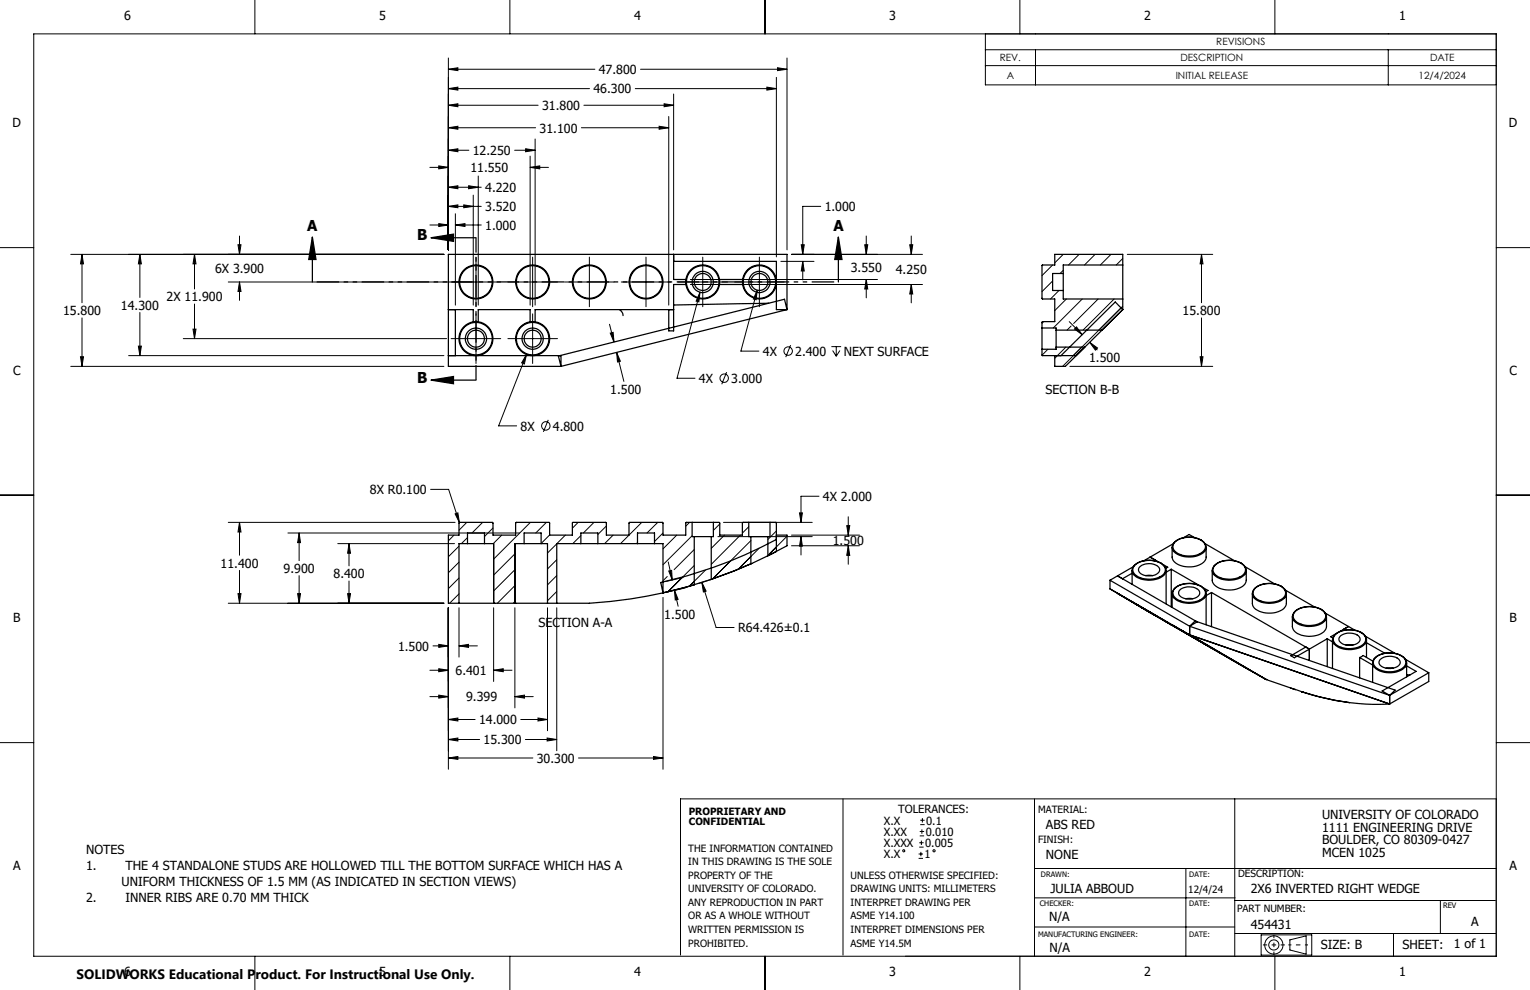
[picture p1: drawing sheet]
<svg xmlns="http://www.w3.org/2000/svg" width="432mm" height="279mm" viewBox="0 0 432 279" stroke-linecap="round" stroke-linejoin="round" font-family="sans-serif">
<g fill="none" stroke="#000" stroke-width=".35">
<path d="M88.2 66.9l1 6.3h-2.1zM88.2 66.9v12.7M121.6 67.1l6.4-1v2zM121.6 67.1h12.7M190.1 73.8h29v13.6h3M190.1 71.8v7.1h3.5M203.1 78.9h6.5M236.6 66.9l1 6.3h-2zM236.6 66.9v12.7M300.1 77.2v4.8M300.1 77.2h-3v4.8h3M316.9 74.8h-16.8v2.4"/>
<path d="M126.5 87.4h7.1v3.4M128.5 87.4v13M135 90.8v-3.4h14.6v3.4M174.9 87.4l.8 1 .1 .7M190.1 87.4h-39.1v3.4M193.6 80.3h-3.5v13.1h-1.4v-6M203.1 80.3h6.5M216.9 85.6l-26.8 .5M222.1 87.4v-15.6h-95.6v31.6h31.8M222.1 87.4l-.7-2.9-63.8 16 .7 2.9M222.1 87.4l-63.8 16M294.1 92.6v6"/>
<path d="M294.1 92.6h4v.6M298.1 93.2v4.8M298.1 98h8l-2.4 2.4h-9.6v-1.8M298.1 98v.6h-4M300.1 82v2.4h16.8M316.9 87.4v-15.6h-19.2v3l-3.6 .1v9.3l3.6 .2v6.4h-3.5l-.1 1.8M316.9 87.4l-16.2 16h-3v-3M316.9 87.4l-5.9 5.8h-12.9M316.9 87.4l-2.2-2.2-15.3 15.2M121.6 107.3l6.4-1v2zM121.6 107.3h12.7M126.5 100.4h31.8v3"/>
<path d="M131.9 153.4h4.8M131.9 153.4h-2.4v16.9M131.9 153.4v-3h4.8v3M136.7 153.4h2.6v16.9M147.9 153.4h4.8M147.9 153.4h-2.6v16.9M147.9 153.4v-3h4.8v3M152.7 153.4h1.8v16.9M163.9 153.4h4.8M163.9 153.4h-6.8v16.9M163.9 153.4v-3h4.8v3M168.7 153.4h11.2"/>
<path d="M179.9 153.4h4.8M179.9 153.4v-3h4.8v3M184.7 153.4h2.4v13.9M195.3 147.4l-1.8 .2v3.4h-6.4v-3.4l-.2-.2-9.3 .1-.1 3.5h-6.4v-3.4l-.2-.2-9.3 .1-.1 3.5h-6.4v-3.4l-.2-.2-9.3 .1-.1 3.5h-6.4v-3.4l-.2-.2h-9.2l-.2 .2v3.4h-3v19.3h39.8a130.3 130.3 0 0 0 20.8-3M195.3 147.4h6M195.3 147.4v4h.6M195.9 151.4h4.8M195.9 151.4v13.7l-8.8 2.2M200.7 151.4v12.1M201.3 147.4l1.8 .1v3.5h6.4v-3.5l1.8-.1M201.3 147.4v4h-.6M211.3 147.4h6"/>
<path d="M211.3 147.4v4h.6M211.9 151.4h4.8M211.9 159.1l-4.9 2.1-6.3 2.3M211.9 151.4v7.7M212.2 159l-.3 .1M217.3 147.4l1.8 .2v8l-2.4 1.2v-5.4M217.3 147.4v4h-.6M219.1 151h3v3a128.3 128.3 0 0 1-35 13.3M219.1 152.3a126.8 126.8 0 0 1-32.6 12.1l.6 2.9M319.8 159.9l-4.4 2.6M320 159.7a6.6 6.6 0 0 1 8.6 0 2.16 2.16 0 0 1-1.2 3.4 6.6 6.6 0 0 1-7.6-1.2l-.2-.4a1.66 1.66 0 0 1 .3-1.7M320.3 159.5a6.5 6.5 0 0 1 8.1 .1 2.02 2.02 0 0 1-1.2 3.3 6 6 0 0 1-7.4-1.4 1.68 1.68 0 0 1 .5-2z"/>
<path d="M324.6 157.2l2.4 1.4M324.6 157.2l-1.8 1.1M325.6 158.2l.4-.2v.3M328.2 159.3l1.4 .8-.6 .3M330.8 154.4v2.8a3.3 3.3 0 0 0 3.2 2.6 6 6 0 0 0 6.3-1.9l.1-3.5M331.2 153.4l-6.6 3.8M331.6 153a6.5 6.5 0 0 1 8.1 .1 2.04 2.04 0 0 1-1.2 3.3 5.9 5.9 0 0 1-7.3-1.5 1.68 1.68 0 0 1 .4-1.9zM334 151.7l1.6-.9 1.5 .9M339.9 153.2a6.6 6.6 0 0 0-8.6 0M339.9 153.2a2.08 2.08 0 0 1-1.2 3.3 6.5 6.5 0 0 1-7.6-1.1 1.7 1.7 0 0 1 .2-2.1M340.1 153.4l8.4 4.9M342.9 159.5a6.4 6.4 0 0 1 8.4 .4 2.41 2.41 0 0 1-2.1 3.2 5.9 5.9 0 0 1-6.7-1.6 1.68 1.68 0 0 1 .4-2z"/>
<path d="M351.2 159.7a6.6 6.6 0 0 0-8.6 0M351.3 159.8a2.16 2.16 0 0 1-1.2 3.3 6.6 6.6 0 0 1-7.7-1.2 1.78 1.78 0 0 1 .1-2.1M351.4 159.9l8.4 4.9M139.3 170.3h.1M145.3 170.3h.1M200.7 163.5l-.2 .1M313.3 166.2l44 25.5M313.3 166.2l22.4 13M313.3 163.8v2.4M313.3 163.8l22.4 12.9M315.4 162.5l22.5 13-2.2 1.2M315.4 162.5l-2.1 1.3"/>
<path d="M316.8 168.3l-1.4-.8 10.6 6.2M319.5 169.9l11.1 6.5zM319.5 161v3.9M319.5 161.8l-2.7 1.5-1.4-.8M321.6 160.1a4 4 0 0 1 5.6 .3 1.96 1.96 0 0 1-2.1 2.1 3.4 3.4 0 0 1-3.8-1.5zM321.9 171.2l4.8 2.9zM323.3 162.5h2M329.1 161v9.4M330.6 160.7l7.7 4.4M330.6 160.7l-1.5 .8M330.6 176.4l10.3 5.9M330.6 160.7v10.6"/>
<path d="M330.8 176.4l11.1 6.5zM330.8 167.5v3.9M331.6 166a6.5 6.5 0 0 1 8.1 .1 2.08 2.08 0 0 1-1.2 3.3 6.5 6.5 0 0 1-7.1-1l-.2-.4a1.68 1.68 0 0 1 .4-2zM333.2 166.3a4.4 4.4 0 0 1 5.2 .4 1.57 1.57 0 0 1-1.5 2.2 3.5 3.5 0 0 1-4.3-1.4l.1-.6zM333.2 177.8l4.8 2.8zM334.6 169h2M335.7 179.2l21.6 12.5M335.7 179.2l56.5 19.5M335.7 176.7v2.5M335.7 176.7l56.5 19.6M335.7 176.7l1.6-1.4 56.4 19.5-1.5 1.5M335.8 179.1l-.1 .1"/>
<path d="M339.5 165.8l1.4 .9-.6 .3M339.9 166.2a6.6 6.6 0 0 0-8.6 .1M339.9 166.3a2.1 2.1 0 0 1-1.2 3.3 6.6 6.6 0 0 1-7.6-1.2 1.64 1.64 0 0 1 .2-2M340.4 167.5v8.8M341.9 167.2l27.6 16M341.9 167.2l-1.5 .9M341.9 167.2v9.6M342.1 161v2.8a3.8 3.8 0 0 0 3.9 2.7 5.6 5.6 0 0 0 5.5-2l.2-3.5M353.4 167.5v2.8a2.82 2.82 0 0 0 2.6 2.4 6.6 6.6 0 0 0 6.6-1.3l.4-1.1v-2.8M354.2 166a6.5 6.5 0 0 1 8.1 .1 2.05 2.05 0 0 1-1.2 3.3 6 6 0 0 1-7.3-1.4l-.1-1.2zM362.5 166.2a6.6 6.6 0 0 0-8.6 .1M362.6 166.3a2.13 2.13 0 0 1-1.2 3.3 6.6 6.6 0 0 1-7.7-1.2l-.2-1.2 .4-.8"/>
<path d="M362.7 166.5l8.4 4.8M364.7 174v2.8a3 3 0 0 0 2.6 2.5 6.7 6.7 0 0 0 6.6-1.4l.5-1.1v-2.8M365.5 172.6a6.5 6.5 0 0 1 8.1 0 2.08 2.08 0 0 1-1.2 3.4 6.5 6.5 0 0 1-7.1-1.1l-.2-.4a1.62 1.62 0 0 1 .4-1.9zM373.8 172.8a6.6 6.6 0 0 0-8.6 0M373.9 172.8a2.1 2.1 0 0 1-1.2 3.3 6.6 6.6 0 0 1-7.7-1.2 1.66 1.66 0 0 1 .2-2M374 173l8.4 4.9M376.9 179.1a6.6 6.6 0 0 1 8.1 .1 2.08 2.08 0 0 1-1.3 3.3 6.5 6.5 0 0 1-7.1-1.1 1.68 1.68 0 0 1 .3-2.3zM377 178.9l-1.4 .8 .5 .4M378.2 179.6a4.2 4.2 0 0 1 5.4 .1 1.52 1.52 0 0 1-1.4 2.3 3.5 3.5 0 0 1-4.3-1.4zM379.2 177.6l1.4-.8-2.4 1.4M379.2 177.6l.3 .2M379.2 177.6v.3"/>
<path d="M385.2 179.3a6.5 6.5 0 0 0-8.7 .1M385.2 179.4a2.08 2.08 0 0 1-1.2 3.3 6.4 6.4 0 0 1-7.7-1.2 1.73 1.73 0 0 1 .2-2.1M385.3 179.6l8.4 4.8M357.3 191.8h.1M357.3 191.8l8.3 2.8M364.3 194.2l1.2 .4M364.3 185.1l4.2-2.5 1 .6-4.2 2.4zM365.5 194.6l1.9 .6M367.4 195.2l4.6 1.4 4.4 1 4.5 .7M367.4 195.2v.1a79.3 79.3 0 0 0 13.5 3M367.5 195.2l.3 .1M369.5 183.2v3.2"/>
<path d="M374.6 180.3l1.5 .9M374.6 180.3l-5.1 2.9M374.6 180.3v7.8M376.1 180.6v8.1M379.9 182h1.9M380.9 198.3l6.6 .5 4.7-.1M383.7 185.6l1-.6 2.8 1.6M383.7 185.6v5.7M383.7 185.6l3.7 2.1M385.7 180.6v5M385.7 181.4l5.1 3M387.4 187.1v5.5"/>
<path d="M388.2 185.6a6.6 6.6 0 0 1 8.1 .1 2.08 2.08 0 0 1-1.3 3.3 6.1 6.1 0 0 1-7.3-1.4l-.1-.4a1.64 1.64 0 0 1 .6-1.6zM389.5 186.2a4.2 4.2 0 0 1 5.4 .1 1.52 1.52 0 0 1-1.4 2.2 3.6 3.6 0 0 1-4.3-1.4zM391.2 188.6h2M392.2 196.3v2.4M396.5 185.8a6.5 6.5 0 0 0-8.7 .1M396.5 185.9a2.12 2.12 0 0 1-1.2 3.3 6.6 6.6 0 0 1-7.7-1.2l-.2-1.2 .4-.9M396.7 186.1l6.5 3.8M397 187.1v3.9M397 187.9l2.7 1.6-9.6 5.5 2.1 1.3M397 190.5h1M403.2 189.9v2.4l-11 6.4M403.2 189.9l-11 6.4"/>
<circle cx="134.3" cy="79.6" r="4.8"/>
<circle cx="134.3" cy="79.6" r="4.6"/>
<circle cx="150.3" cy="79.6" r="4.8"/>
<circle cx="150.3" cy="79.6" r="4.6"/>
<circle cx="166.3" cy="79.6" r="4.6"/>
<circle cx="166.3" cy="79.6" r="4.8"/>
<circle cx="182.3" cy="79.6" r="4.8"/>
<circle cx="182.3" cy="79.6" r="4.6"/>
<circle cx="198.3" cy="79.6" r="2.99"/>
<circle cx="198.3" cy="79.6" r="4.6"/>
<circle cx="198.3" cy="79.6" r="2.4"/>
<circle cx="198.3" cy="79.6" r="4.8"/>
<circle cx="214.3" cy="79.6" r="2.4"/>
<circle cx="214.3" cy="79.6" r="4.6"/>
<circle cx="214.3" cy="79.6" r="4.8"/>
<circle cx="214.3" cy="79.6" r="2.99"/>
<circle cx="134.3" cy="95.6" r="3"/>
<circle cx="134.3" cy="95.6" r="4.8"/>
<circle cx="134.3" cy="95.6" r="4.6"/>
<circle cx="134.3" cy="95.6" r="2.4"/>
<circle cx="150.3" cy="95.6" r="4.8"/>
<circle cx="150.3" cy="95.6" r="2.4"/>
<circle cx="150.3" cy="95.6" r="4.6"/>
<circle cx="150.3" cy="95.6" r="3"/>
</g>
<g fill="none" stroke="#000" stroke-width=".28">
<path d="M9.5 9.6h412.8v260.3h-412.8zM71.9 0v9.6M126.5 19.5l2.7-.4v.8zM126.5 16.4v54.1M126.5 19.5h41.4M143.9 0v9.6M180.8 19.5h41.3M215.9 0v9.6M219.4 19.1l2.7 .4-2.7 .4zM222.1 16.4v54.1M278.1 9.6v14.4h144.2M278.1 14h144.2"/>
<path d="M278.1 18.5h144.2M287.8 0v9.6M292.2 14v10M359.8 0v9.6M391.8 14v10M126.5 29.7l2.7-.4v.8zM126.5 25l2.7-.4v.8zM126.5 36.1l2.7-.5v.9zM126.5 29.7h25.4M126.5 25h39.9M126.5 36.1h24.7M151 39.2v46.9"/>
<path d="M164.1 36.1h24.6M164.8 29.7h25.3M179.3 25h39.8M186 35.6l2.7 .5-2.7 .4zM187.4 29.3l2.7 .4-2.7 .4zM188.7 32.9v53.2M190.1 26.5v44M216.4 24.6l2.7 .4-2.7 .4zM219.1 21.8v50.7M121.3 47.2h5.2M123.8 46.8l2.7 .4-2.7 .5zM126.5 58.2l2.7-.4v.8z"/>
<path d="M126.5 52.8l2.7-.4v.9zM126.5 42.4l2.7-.4v.8zM126.5 58.2h9.3M126.5 52.8h9.3M126.5 42.4h5.8M130.9 57.8l2.7 .4-2.7 .4zM132.3 52.4l2.7 .4-2.7 .5zM133.6 55.1v31M135 49.7v36.4M145.2 42.4h5.8M148.3 42l2.7 .4-2.7 .4zM149.6 47.2l2.7-.4v.9z"/>
<path d="M149.6 44.1v42M149.6 47.2h5.2M231.6 58.2h-5v13.6M0 69.9h9.5M20 71.8h105.3M23.1 71.8l.5 2.7h-.9zM23.1 71.8v13.6M39.5 71.8l.4 2.7h-.8zM39.5 71.8v12.2M54.9 71.8l.4 2.7h-.8zM54.9 71.8v9.8M64.4 79.6h76.9"/>
<path d="M67.2 69.1h.8l-.4 2.7zM67.6 79.6l.4 2.7h-.8zM67.6 66.6v5.2M67.6 79.6v5.2M121.3 63.5h5.2M123.8 63.1l2.7 .4-2.7 .4zM128.5 63.5l2.7-.4v.8zM128.5 60.3v25.8M128.5 63.5h7.3M134.3 72.6v14M143.3 79.6h14M150.3 72.6v14"/>
<path d="M159.3 79.6h14M166.3 72.6v14M175.3 79.6h14M182.3 72.6v14M191.3 79.6h14M194.8 78.9h52.8M198.3 72.6v14M207.3 79.6h14M214.3 72.6v14M220.4 73.8h9.3M223.4 71.8h36.9M226.1 69.1h.9l-.4 2.7z"/>
<path d="M226.6 73.8l.4 2.7h-.9zM226.6 73.8v5.2M244.1 69.1h.8l-.4 2.7zM244.5 78.9l.4 2.7h-.8zM244.5 66.6v5.2M244.5 78.9v5.2M256.8 69.1h.8l-.4 2.7zM257.2 66.6v5.2M297.1 74.8l-3 3M297.1 79.3l-3 3M300.1 71.8l-2.4 2.4M300.1 76.3l-.9 .9"/>
<path d="M304.6 71.8l-3 3M309.1 71.8l-3 3M313.5 71.8l-2.9 3M316.9 73l-1.9 1.8M318.1 71.8h24.2M339.1 71.8l.4 2.7h-.8zM339.1 71.8v13.6M422.3 69.9h9.5M23.1 89.7v13.7M39.1 97.7h.8l-.4 2.7zM39.5 88.2v12.2M51.7 95.6h74.3"/>
<path d="M54.5 92.9h.8l-.4 2.7zM54.9 85.8v9.8M127.3 95.6h14M134.3 88.6v14M143.3 95.6h14M150.3 88.6v14M172 91.5l1.3 5M172.2 94l.8-.2 .3 2.7zM174 99.4l1.1 2.6-.8 .2zM174 99.4l2.1 8.2M194.8 80.3h65.5M197.6 82.5l-.4 2.7-.7-.2z"/>
<path d="M197.6 82.5l-6.5 24.3h5M213.7 81.9l-.3 2.7-.8-.2zM213.7 81.9l-4.6 17.2h5.1M223.1 97.4l-1.3 3.4M234.6 97.8h2.8M235 98.9l1 1.6M236 97.8v2.7M237 98.9l-1 1.6M257.2 80.3l.4 2.7h-.8zM257.2 80.3v5.2M294.5 90.8l-.4 .5M295.7 98.6l-1.6 1.7"/>
<path d="M298.9 82l-2.4 2.4M300.8 98l-3.1 3.1M301 84.4l-3.3 3.3M301.8 90.8l3.6 3.7M302.3 92l-1.2 1.2M303.8 92.3l1.6 2.2-2.2-1.6zM305.4 84.4l-8.1 8.2M307.5 96.6l2.2 1.6-.6 .6zM307.5 96.6l2.1 2.1M309.9 84.4l-6.9 6.9M314.4 84.4l-8.7 8.7M316.9 86.4l-17 17"/>
<path d="M339.1 89.7v13.7M20 103.4h105.3M22.7 100.7h.9l-.5 2.7zM36.3 100.4h89M148.6 100l-.6 2.7-.8-.3zM148.6 100l-7.9 20.2h5.1M154.7 118.5l-1.3 3.4M205.1 105l-1.4 3.4M301.9 103.4h40.4M338.7 100.7h.8l-.4 2.7zM0 139.7h9.5M121.5 138.1h5.1l3 9.4"/>
<path d="M422.2 139.7h9.6M64.4 147.4h64M67.6 147.4l.4 2.7h-.8zM67.6 147.4v9.3M81.2 150.4h65.4M84.4 150.4l.4 2.7h-.8zM84.4 150.4v7.8M95.3 153.4h33M98.5 153.4l.4 2.7h-.8zM98.5 153.4v6.3M128.1 151l-1.6 1.6M128.4 145l.8-.3 .4 2.8z"/>
<path d="M129.5 154.1l-3 3M129.5 158.6l-3 3M131.7 147.4l-2.2 2.2M131.9 151.7l-1.7 1.7M136.2 147.4l-3 3M139.1 149l-2.4 2.4M141.6 151l-2.4 2.4M145.3 156.3l-6 6M149.7 147.4l-10.4 10.4M154.2 147.4l-3 3M155.1 151l-2.4 2.4M157.1 153.5l-2.6 2.6"/>
<path d="M157.1 158l-2.6 2.6M159.6 151l-2.4 2.4M163.2 147.4l-1.7 1.7M163.9 151.2l-2.3 2.2M167.6 147.4l-3 3M171.1 148.4l-2.4 2.4M173 151l-2.4 2.4M179.9 153.1l-.3 .3M181.1 147.4l-6 6M185.6 147.4l-3 3M187.1 150.4l-2.4 2.4M188.6 158.6l1.1 5.1"/>
<path d="M191 151l-3.9 3.9M194.6 147.4l-1.1 1.1M195.3 151.2l-8.2 8.2M195.9 159.6l-7.4 7.4 4.2-4.2M195.9 155.1l-5.6 5.7M202.6 151.4h26.6M203.1 147.9l-1.8 1.8M204.2 147.4h25M204.5 151l-3.8 3.8M209 151l-8.3 8.3M211.3 148.7l-1.8 1.8M211.9 152.6l-10.8 10.8-4 1.3"/>
<path d="M214.2 154.7l-5.9 6M219.1 149.9l-2.4 2.4M219.1 154.3l-2.4 2.4M222.1 151.3l-5.6 5.7M223.4 151h19.2M223.4 154h19.2M225.6 144.7h.8l-.3 2.7zM226.1 151.4l.3 2.7h-.8zM226.1 151.4v5.2M231.1 140.1h-5v7.3M239 148.3h.8l-.4 2.7zM239.4 154l.4 2.7h-.8z"/>
<path d="M239.4 145.8v5.2M239.4 154v5.2M64.4 170.3h60.9M67.2 167.5h.8l-.4 2.8zM67.6 161v9.3M84 167.5h.8l-.4 2.8zM84.4 162.5v7.8M98.1 167.5h.8l-.4 2.8zM98.5 164v6.3M126.5 171.5v45.6M129.5 163.1l-3 3M129.5 167.6l-2.6 2.7"/>
<path d="M129.5 171.5v14M139.3 171.5v20.8M145.3 160.8l-6 6M145.3 165.3l-4.9 5M145.3 169.8l-.4 .5M145.3 171.5v28.3M154.5 171.5v34.7M157.1 162.5l-2.6 2.6M157.1 166.9l-2.6 2.6M157.1 171.5v40.4M186.7 164.4l-.2 .1M187.1 168.6v48.5"/>
<path d="M188.3 162.7l-1.2 1.2M188.7 161.1l.8-.1 .2 2.7zM190.4 166.6l1 2.6-.8 .1zM190.4 166.6l1 4.5M192.8 163l-5.1 1.1M193.5 165.9l-5.2 1.2M198.1 164.4l1.2 2.4-.8 .3zM198.1 164.4l4 12.7h5.1M199.1 160.9l-4.6 4.6 1.4-1.4M121.3 189.2h5.2M121.3 196.6h5.2M122.2 182.3h4.3"/>
<path d="M123.8 181.9l2.7 .4-2.7 .4zM123.8 188.7l2.7 .5-2.7 .4zM123.8 196.2l2.7 .4-2.7 .4zM129.5 182.3l2.7-.4v.8zM129.5 182.3h5.2M139.3 189.2l2.7-.5v.9zM139.3 189.2h5.2M145.3 196.6l2.7-.4v.8zM145.3 196.6h5.2M0 209.6h9.5M126.5 203.1l2.7-.5v.9zM126.5 208.7l2.7-.4v.8z"/>
<path d="M126.5 213.9l2.7-.4v.8zM126.5 203.1h7.6M126.5 208.7h8.9M126.5 213.9h23.9M147 203.1h7.5M148.3 208.7h8.8M151.8 202.6l2.7 .5-2.7 .4zM154.4 208.3l2.7 .4-2.7 .4zM163.3 213.9h23.8M184.4 213.5l2.7 .4-2.7 .4zM422.3 209.6h9.5M237.9 225.5v44.1"/>
<path d="M259.4 239.1h1.3M259.4 237.8h1.3M259.6 235.9h1.2M259.6 234.7h1.2M259.7 232.7h1.2M259.7 231.5h1.2M260 237.2v1.3M260.2 234.1v1.2M260.3 230.9v1.2M292 225.5v44.4M348.5 225.5v44.4M422.3 225.5h-230.2v44.1"/>
<path d="M259.3 242.3h1.2M259.3 241h1.2M259.9 240.4v1.3M292 245.1h130.3M292.1 253.4h56.5M334.7 245.1v24.8M348.5 254.1h73.6M406.5 254.1v9.4M71.9 269.9v9.5M143.9 269.9v9.5M215.9 269.9v9.5M287.8 269.9v9.5"/>
<path d="M292 261.6h56.5M348.5 263.5h73.6M355.9 263.8h14.3v5.8h-14.3zM359.8 269.9v9.5M364 265.3l4.6-1.2v5.2l-4.6-1.2zM393.3 263.5v6.4"/>
<circle cx="222.4" cy="99.1" r="1.19"/>
<circle cx="204.4" cy="106.7" r="1.19"/>
<circle cx="154.1" cy="120.2" r="1.19"/>
<circle cx="255.1" cy="240.1" r=".31"/>
<circle cx="263.6" cy="240.1" r=".31"/>
<circle cx="359.5" cy="266.7" r="1.43"/>
<circle cx="359.5" cy="266.7" r="2.57"/>
</g>
<path d="M236.6 79.6h-148.4" fill="none" stroke="#000" stroke-width=".35" stroke-dasharray="6.3 1.3 1.3 1.3 1.3 1.3" stroke-dashoffset="-1.2" stroke-linecap="butt"/>
<path d="M134.3 67.1v40.2" fill="none" stroke="#000" stroke-width=".35" stroke-dasharray="6.3 1.3 1.3 1.3 1.3 1.3" stroke-dashoffset="2.1" stroke-linecap="butt"/>
<path d="M356.4 266.7h6.2" fill="none" stroke="#000" stroke-width=".28" stroke-dasharray="15.2 1.3 1.3 1.3" stroke-dashoffset="14.1" stroke-linecap="butt"/>
<path d="M359.5 263.8v5.7" fill="none" stroke="#000" stroke-width=".28" stroke-dasharray="15.2 1.3 1.3 1.3" stroke-dashoffset="14.3" stroke-linecap="butt"/>
<path d="M363.6 266.7h5.5" fill="none" stroke="#000" stroke-width=".28" stroke-dasharray="15.2 1.3 1.3 1.3" stroke-dashoffset="14.4" stroke-linecap="butt"/>
<g fill="#000">
<path d="M126.5 19.5l2.7-.4v.8zM219.4 19.1l2.7 .4-2.7 .4zM187.4 29.3l2.7 .4-2.7 .4zM126.5 29.7l2.7-.4v.8zM126.5 25l2.7-.4v.8zM216.4 24.6l2.7 .4-2.7 .4zM22.7 100.7h.9l-.5 2.7zM23.1 71.8l.5 2.7h-.9zM67.2 69.1h.8l-.4 2.7zM67.6 79.6l.4 2.7h-.8zM54.9 71.8l.4 2.7h-.8zM54.5 92.9h.8l-.4 2.7zM39.5 71.8l.4 2.7h-.8zM39.1 97.7h.8l-.4 2.7zM123.8 63.1l2.7 .4-2.7 .4zM128.5 63.5l2.7-.4v.8zM130.9 57.8l2.7 .4-2.7 .4zM126.5 58.2l2.7-.4v.8zM126.5 52.8l2.7-.4v.9zM132.3 52.4l2.7 .4-2.7 .5zM123.8 46.8l2.7 .4-2.7 .5zM149.6 47.2l2.7-.4v.9zM126.5 42.4l2.7-.4v.8zM148.3 42l2.7 .4-2.7 .4zM126.5 36.1l2.7-.5v.9zM186 35.6l2.7 .5-2.7 .4zM172.2 94l.8-.2 .3 2.7zM174 99.4l1.1 2.6-.8 .2zM226.1 69.1h.9l-.4 2.7zM226.6 73.8l.4 2.7h-.9zM213.7 81.9l-1.1 2.5 .8 .2zM197.6 82.5l-1.1 2.5 .7 .2zM244.1 69.1h.8l-.4 2.7zM244.5 78.9l.4 2.7h-.8zM256.8 69.1h.8l-.4 2.7zM257.2 80.3l.4 2.7h-.8zM148.6 100l-1.4 2.4 .8 .3zM128.4 145l1.2 2.5-.4-2.8zM67.6 147.4l.4 2.7h-.8zM67.2 167.5h.8l-.4 2.8zM84 167.5h.8l-.4 2.8zM84.4 150.4l.4 2.7h-.8zM98.1 167.5h.8l-.4 2.8zM98.5 153.4l.4 2.7h-.8zM123.8 181.9l2.7 .4-2.7 .4zM129.5 182.3l2.7-.4v.8zM123.8 188.7l2.7 .5-2.7 .4zM139.3 189.2l2.7-.5v.9zM123.8 196.2l2.7 .4-2.7 .4zM145.3 196.6l2.7-.4v.8zM126.5 203.1l2.7-.5v.9zM151.8 202.6l2.7 .5-2.7 .4zM126.5 208.7l2.7-.4v.8zM154.4 208.3l2.7 .4-2.7 .4zM126.5 213.9l2.7-.4v.8zM184.4 213.5l2.7 .4-2.7 .4zM198.1 164.4l.4 2.7 .8-.3zM239 148.3h.8l-.4 2.7zM239.4 154l.4 2.7h-.8zM188.7 161.1l.8-.1 .2 2.7zM190.4 166.6l1 2.6-.8 .1zM225.6 144.7h.8l-.3 2.7zM226.1 151.4l.3 2.7h-.8zM339.1 71.8l.4 2.7h-.8zM338.7 100.7h.8l-.4 2.7zM303.8 92.3l1.6 2.2-2.2-1.6zM307.5 96.6l2.2 1.6-.6 .6z"/>
<path d="M121.6 67.1l6.4-1v2zM121.6 107.3l6.4-1v2z"/>
<path d="M236.6 66.9l1 6.3h-2zM88.2 66.9l1 6.3h-2.1z"/>
</g>
<g font-size="4.2">
<text x="86.7" y="65.1">A</text>
<text x="235.2" y="65.1">A</text>
<text x="117.7" y="67.8">B</text>
<text x="117.7" y="108">B</text>
</g>
<text font-size="3.8" x="21.6" y="276.3">SOLIDWORKS Educational Product. For Instructional Use Only.</text>
<g font-size="3.5">
<text x="35" y="5.7">6</text>
<text x="107" y="5.7">5</text>
<text x="179" y="5.7">4</text>
<text x="250.9" y="5.7">3</text>
<text x="322.9" y="5.7">2</text>
<text x="394.9" y="5.7">1</text>
<text x="169" y="20.9">47.800</text>
<text x="167.5" y="26.4">46.300</text>
<text x="3.6" y="35.8">D</text>
<text x="153" y="31.1">31.800</text>
<text x="425.8" y="35.8">D</text>
<text x="152.3" y="37.4">31.100</text>
<text x="133.4" y="43.8">12.250</text>
<text x="132.7" y="48.6">11.550</text>
<text x="136.9" y="59.6">3.520</text>
<text x="136.9" y="54.2">4.220</text>
<text x="232.7" y="59.6">1.000</text>
<text x="136.9" y="64.9">1.000</text>
<text x="60.7" y="77">6X 3.900</text>
<text x="240.1" y="76.7">3.550</text>
<text x="252.8" y="77.4">4.250</text>
<text x="17.8" y="88.9">15.800</text>
<text x="34.1" y="87.4">14.300</text>
<text x="47" y="85">2X 11.900</text>
<text x="333.8" y="88.9">15.800</text>
<text x="215.3" y="100.5">4X</text>
<text x="224.4" y="100.5">2.400</text>
<text x="238.1" y="100.5">NEXT SURFACE</text>
<text x="3.7" y="105.7">C</text>
<text x="307.4" y="102.2">1.500</text>
<text x="426" y="105.7">C</text>
<text x="172.2" y="111.1">1.500</text>
<text x="197.3" y="108.1">4X</text>
<text x="206.4" y="108.1">3.000</text>
<text x="295.1" y="111.1">SECTION B-B</text>
<text x="146.9" y="121.6">8X</text>
<text x="156" y="121.6">4.800</text>
<text x="104.4" y="139.5">8X R0.100</text>
<text x="232.2" y="141.4">4X 2.000</text>
<text x="235" y="153.9">1.500</text>
<text x="62.3" y="160.2">11.400</text>
<text x="80" y="161.7">9.900</text>
<text x="94.1" y="163.2">8.400</text>
<text x="3.7" y="175.5">B</text>
<text x="151.9" y="177.1">SECTION A-A</text>
<text x="187.5" y="174.6">1.500</text>
<text x="208.3" y="178.5">R64.426±0.1</text>
<text x="426" y="175.5">B</text>
<text x="112.3" y="183.6">1.500</text>
<text x="128.6" y="190.5">6.401</text>
<text x="131.6" y="198">9.399</text>
<text x="135.2" y="204.4">14.000</text>
<text x="136.5" y="210.1">15.300</text>
<text x="151.5" y="215.3">30.300</text>
<text x="295.2" y="233.9">ABS RED</text>
<text x="373.1" y="231.2">UNIVERSITY OF COLORADO</text>
<text x="373.1" y="234.8">1111 ENGINEERING DRIVE</text>
<text x="373.1" y="238.3">BOULDER, CO 80309-0427</text>
<text x="3.7" y="245.4">A</text>
<text x="24.3" y="241.1">NOTES</text>
<text x="24.3" y="245.6">1.</text>
<text x="35.4" y="245.6">THE 4 STANDALONE STUDS ARE HOLLOWED TILL THE BOTTOM SURFACE WHICH HAS A</text>
<text x="295.2" y="242.3">NONE</text>
<text x="373.1" y="241.8">MCEN 1025</text>
<text x="426" y="245.4">A</text>
<text x="34.3" y="250.1">UNIFORM THICKNESS OF 1.5 MM (AS INDICATED IN SECTION VIEWS)</text>
<text x="296.4" y="252">JULIA ABBOUD</text>
<text x="353" y="252">2X6 INVERTED RIGHT WEDGE</text>
<text x="24.3" y="254.7">2.</text>
<text x="35.4" y="254.7">INNER RIBS ARE 0.70 MM THICK</text>
<text x="296.1" y="260">N/A</text>
<text x="353" y="262.1">454431</text>
<text x="415.2" y="261.2">A</text>
<text x="296.2" y="268.6">N/A</text>
<text x="372.8" y="267.9">SIZE: B</text>
<text x="395.8" y="267.7">SHEET:</text>
<text x="410.3" y="267.6">1 of 1</text>
<text x="35" y="275.6">6</text>
<text x="107" y="275.6">5</text>
<text x="179" y="275.6">4</text>
<text x="250.9" y="275.6">3</text>
<text x="322.9" y="275.6">2</text>
<text x="394.9" y="275.6">1</text>
</g>
<g font-size="3.2">
<text x="249.5" y="232.7">X.X</text>
<text x="253.5" y="229.5">TOLERANCES:</text>
<text x="261.4" y="232.7">0.1</text>
<text x="249.5" y="235.9">X.XX</text>
<text x="249.5" y="239.1">X.XXX</text>
<text x="261.1" y="239.1">0.005</text>
<text x="261.2" y="235.9">0.010</text>
<text x="249.5" y="242.2">X.X</text>
<text x="260.9" y="242.2">1</text>
</g>
<g font-size="2.8">
<text x="282.2" y="17.3">REV.</text>
<text x="333.2" y="17.3">DESCRIPTION</text>
<text x="343.3" y="12.8">REVISIONS</text>
<text x="403.6" y="17.3">DATE</text>
<text x="284.1" y="22.3">A</text>
<text x="331.8" y="22.3">INITIAL RELEASE</text>
<text x="400.3" y="22.3">12/4/2024</text>
<text x="194.4" y="229.9">PROPRIETARY AND</text>
<text x="194.4" y="232.7">CONFIDENTIAL</text>
<text x="293" y="229.6">MATERIAL:</text>
<text x="293" y="237.9">FINISH:</text>
<text x="194.3" y="240.4">THE INFORMATION CONTAINED</text>
<text x="194.3" y="244.2">IN THIS DRAWING IS THE SOLE</text>
<text x="194.3" y="248">PROPERTY OF THE</text>
<text x="194.3" y="251.9">UNIVERSITY OF COLORADO.</text>
<text x="240.1" y="248">UNLESS OTHERWISE SPECIFIED:</text>
<text x="240.1" y="251.9">DRAWING UNITS: MILLIMETERS</text>
<text x="335.3" y="252">12/4/24</text>
<text x="349.4" y="247.4">DESCRIPTION:</text>
<text x="194.3" y="255.7">ANY REPRODUCTION IN PART</text>
<text x="240.1" y="255.7">INTERPRET DRAWING PER</text>
<text x="349.1" y="257.5">PART NUMBER:</text>
<text x="194.3" y="259.5">OR AS A WHOLE WITHOUT</text>
<text x="194.3" y="263.3">WRITTEN PERMISSION IS</text>
<text x="240.1" y="259.5">ASME Y14.100</text>
<text x="240.1" y="263.3">INTERPRET DIMENSIONS PER</text>
<text x="194.3" y="267.1">PROHIBITED.</text>
<text x="240.1" y="267.1">ASME Y14.5M</text>
</g>
<g font-size="2.1">
<text x="293.8" y="247.4">DRAWN:</text>
<text x="335.6" y="247.4">DATE:</text>
<text x="293.5" y="255.7">CHECKER:</text>
<text x="335.6" y="255.7">DATE:</text>
<text x="407.3" y="256.3">REV</text>
<text x="293" y="264.5">MANUFACTURING ENGINEER:</text>
<text x="335.6" y="264.5">DATE:</text>
</g>
</svg>
